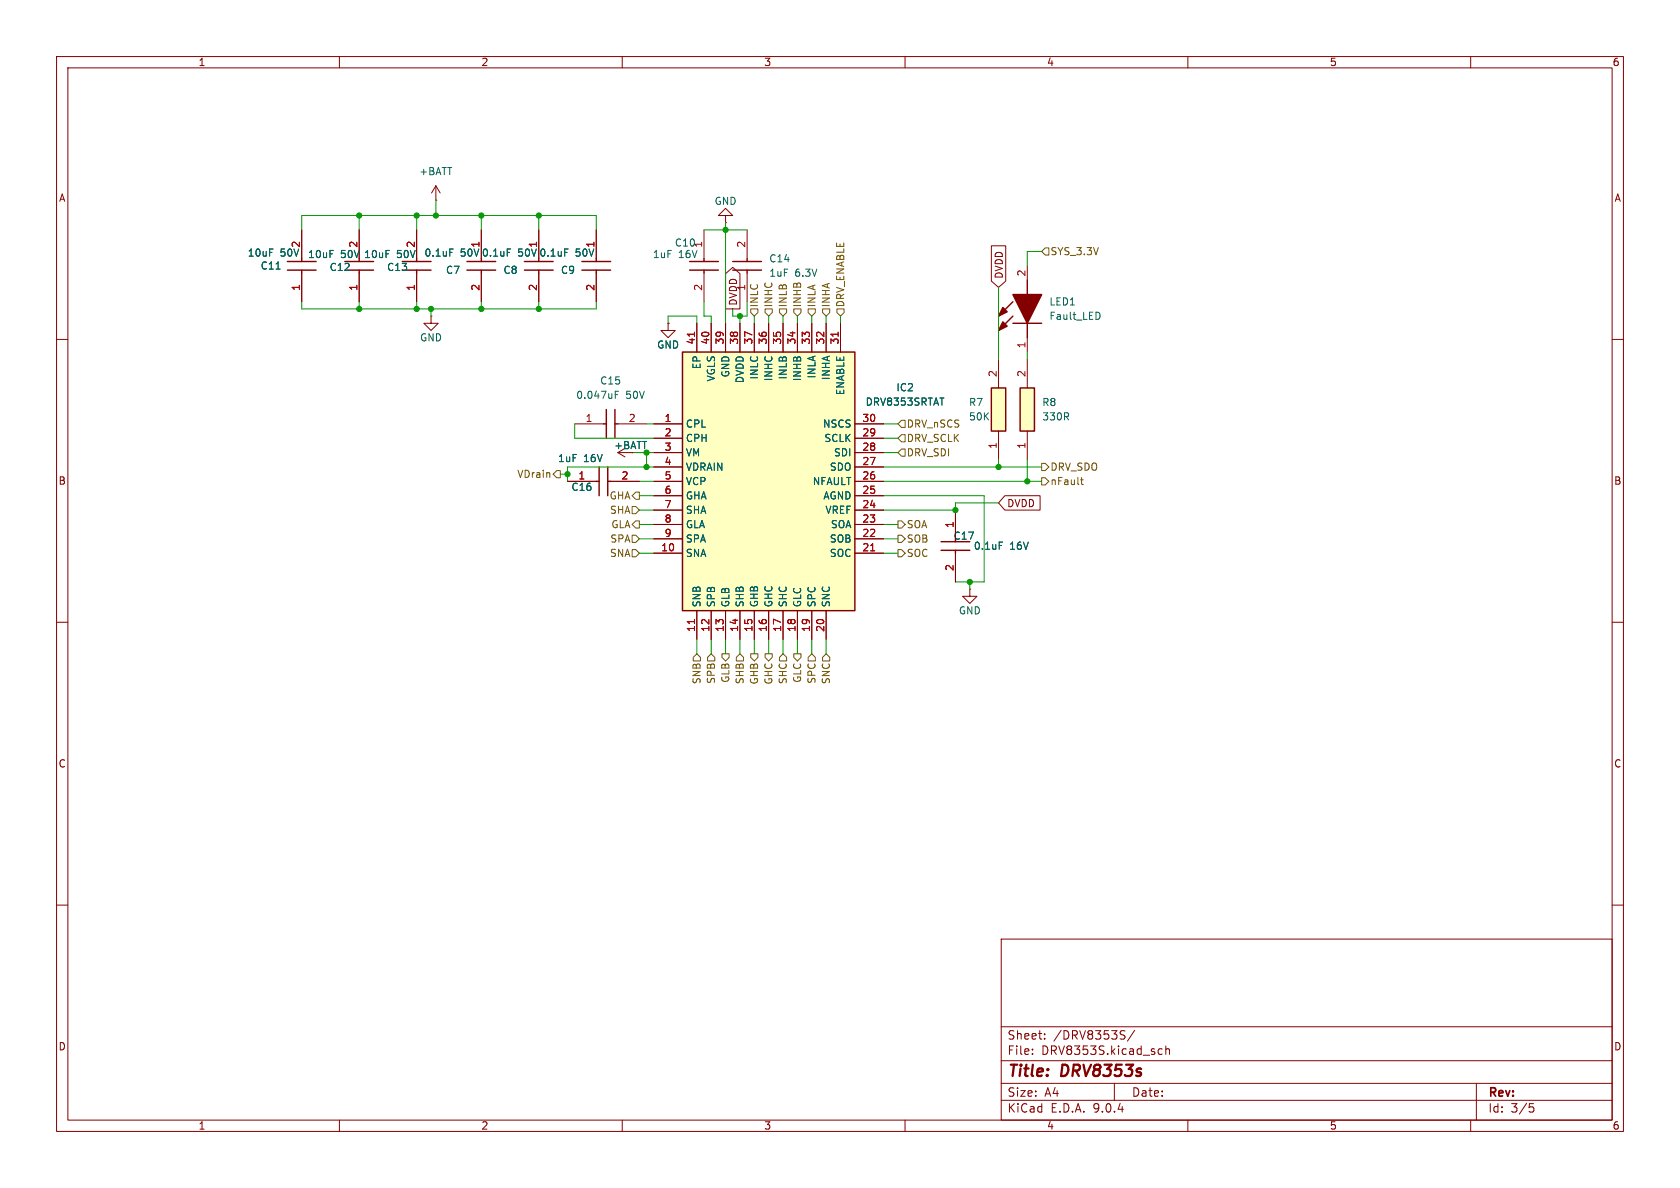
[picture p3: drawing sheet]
<svg xmlns="http://www.w3.org/2000/svg" width="297mm" height="210mm" viewBox="0 0 297 210" stroke-linecap="round" stroke-linejoin="round" font-family="sans-serif">
<g fill="none" stroke="#840000" stroke-width=".18">
<path d="M10 10h277v190h-277zM12 12h273v186h-273zM60 10v2M110 10v2M160 10v2M210 10v2M260 10v2M63.5 40.6v5.1M63.5 48.3v5M181.6 47v2.5M181.6 59.7v2.5M10 60h2"/>
<path d="M285 60h2M10 110h2M285 110h2M10 160h2M177 166h108v32h-108zM285 160h2M60 198v2M110 198v2M160 198v2M177 194.5h108M177 191.5h108M177 187.5h108"/>
<path d="M177 181.5h108M182.5 186.3v.1M182.5 185.5v.1M184.7 183.6v.1M184.7 182.8v.1M197 191.5v3M198.3 182.2l.6 .1M198.6 183l.3 .3-.1 .3-.2 .1M200.6 182.1l-1.3 2M204.9 186.3h.6M204.9 185.5h.6M206.1 185.5l.2-.1 .4 .1v.9"/>
<path d="M206.1 184.9v1.5M210 198v2M260 198v2M261 191.5v6.5M270.4 195.1h.7M270.5 195.7h.4l.3 .3-.2 .5-.5 .1"/>
</g>
<path d="M61 47.8h5M61 46.2h5M63.5 47.8v.5M179.1 57.2h5M179.1 55.9l-2.6 2.5M179.1 53.3l-2.6 2.6M181.6 49.5v2.6M181.6 57.2v2.5" fill="none" stroke="#840000" stroke-width=".25"/>
<g fill="#840000" stroke="#840000" stroke-width=".25">
<path d="M179.1 52.1h5l-2.5 5.1z"/>
<path d="M177.3 56.9l.8 .8-1.6 .7z"/>
<path d="M177.3 54.4l.8 .7-1.6 .8z"/>
</g>
<path d="M194.2 55.2l.3 .5-.3 .7" fill="none" stroke="#006464" stroke-width=".18"/>
<path d="M180.3 68.6h2.6v7.6h-2.6z" fill="#ffffc2"/>
<g fill="none" stroke="#840000" stroke-width=".25">
<path d="M50.8 46.2h5.1M50.8 47.8h5.1M53.3 45.7v.5M53.3 47.8v.5M71.1 46.2h5.1M71.1 47.8h5.1M73.7 47.8v.5M82.5 46.2h5.1M82.5 47.8h5.1M85.1 45.7v.5M85.1 47.8v.5M92.7 46.2h5.1"/>
<path d="M92.7 47.8h5.1M95.2 45.7v.5M95.2 47.8v.5M102.9 46.2h5M102.9 47.8h5M105.4 45.7v.5M105.4 47.8v.5M121.9 46.2h5.1M121.9 47.8h5.1M124.5 45.7v.5M124.5 47.8v.5M129.5 46.2h5.1"/>
<path d="M129.5 47.8h5.1M132.1 45.7v.5M132.1 47.8v.5M106.7 74.9h.5M107.2 72.4v5.1M108.7 74.9h.5M108.7 72.4v5.1M180.3 68.6h2.6v7.6h-2.6zM166.4 95.8h5M166.4 97.3h5M168.9 97.3v.5"/>
</g>
<g fill="none" stroke="#840000" stroke-width=".18">
<path d="M77.1 35.4h.1M77.1 32.8l-.8 1.3M77.1 32.8l.7 1.3M77.1 32.8v2.6M128.3 38.1h1.2l-1.2-1.3-1.3 1.3h1.3v1.3M128.3 39.4h.1M53.3 40.6v5.1M53.3 48.3v5M73.7 40.6v5.1M73.7 48.3v5M76.2 55.9v1.3h1.3l-1.3 1.2-1.3-1.2h1.3M76.2 55.9h.1"/>
<path d="M85.1 40.6v5.1M85.1 48.3v5M95.2 40.6v5.1M95.2 48.3v5M105.4 40.6v5.1M105.4 48.3v5M124.5 40.6v5.1M124.5 48.3v5M132.1 40.6v5.1M132.1 48.3v5M101.6 74.9h5.1M109.2 74.9h5.1"/>
<path d="M181.6 63.5v5.1M181.6 76.2v5.1M168.9 90.2v5.1M168.9 97.8v5.1M171.4 104.1v1.3h1.3l-1.3 1.3-1.2-1.3h1.2M171.4 104.1h.1"/>
</g>
<path d="M48.8 47.6h.7M79.5 44h.6M89.7 44h.6M99.8 44h.6M108.8 69.8h.4M108.8 69.2h.6M176.6 95.8h.6" fill="none" stroke="#006464" stroke-width=".18"/>
<path d="M175.3 68.6h2.5v7.6h-2.5z" fill="#ffffc2"/>
<path d="M175.3 68.6h2.5v7.6h-2.5zM105.4 85.1h.5M105.9 82.6v5M107.4 85.1h.5M107.4 82.6v5" fill="none" stroke="#840000" stroke-width=".25"/>
<path d="M118.1 57.2v1.2h1.3l-1.3 1.3-1.3-1.3h1.3M118.1 57.2h.1M176.5 63.5v5.1M176.5 76.2v5.1M100.3 85.1h5.1M107.9 85.1h5.1M109.2 80l1.3 .8" fill="none" stroke="#840000" stroke-width=".18"/>
<path d="M120.6 62.2h30.5v45.8h-30.5z" fill="#ffffc2"/>
<path d="M120.6 62.2h30.5v45.8h-30.5z" fill="none" stroke="#840000" stroke-width=".25"/>
<g fill="none" stroke="#840000" stroke-width=".18">
<path d="M53.3 40.6v5.1M53.3 48.3v5M63.5 40.6v5.1M63.5 48.3v5M73.7 40.6v5.1M73.7 48.3v5M85.1 40.6v5.1M85.1 48.3v5M95.2 40.6v5.1M95.2 48.3v5M105.4 40.6v5.1M105.4 48.3v5"/>
<path d="M118.1 57.2h.1M123.2 57.2v5M125.7 57.2v5M128.3 48.4l1.2-1.1 1.3 1.1v6.2h-2.5zM128.3 57.2v5M130.8 57.2v5M133.3 57.2v5M135.9 57.2v5M138.4 57.2v5M141 57.2v5M143.5 57.2v5M146 57.2v5"/>
<path d="M148.6 57.2v5M175.3 43.5h2.5v6.2l-1.3 1.1-1.2-1.1zM115.6 74.9h5M115.6 77.5h5M151.1 74.9h5.1M151.1 77.5h5.1M100.3 85.1h5.1M107.9 85.1h5.1M115.6 80h5M115.6 82.6h5M115.6 85.1h5M115.6 87.6h5"/>
<path d="M115.6 90.2h5M115.6 92.7h5M115.6 95.3h5M115.6 97.8h5M151.1 80h5.1M151.1 82.6h5.1M151.1 85.1h5.1M151.1 87.6h5.1M151.1 90.2h5.1M151.1 92.7h5.1M151.1 95.3h5.1M151.1 97.8h5.1"/>
<path d="M168.9 90.2v5.1M168.9 97.8v5.1M177.6 87.6h6.3v2.6h-6.3l-1.1-1.3zM123.2 108v5M125.7 108v5M128.3 108v5M130.8 108v5M133.3 108v5M135.9 108v5M138.4 108v5M141 108v5M143.5 108v5"/>
<path d="M146 108v5"/>
</g>
<path d="M122.8 58.7v.7M148.2 58.7v.7M153.9 97.4h.7M122.8 109.5v.7" fill="none" stroke="#a90000" stroke-width=".18"/>
<g fill="none" stroke="#725600" stroke-width=".18">
<path d="M132.7 54.6h1.3v.6l-.7 .7-.6-.7zM135.3 54.6h1.2v.6l-.6 .7-.6-.7zM137.8 54.6h1.3v.6l-.7 .7-.6-.7zM140.3 54.6h1.3v.6l-.6 .7-.7-.7zM142.9 54.6h1.2v.6l-.6 .7-.6-.7zM145.4 54.6h1.3v.6l-.7 .7-.6-.7zM148 54.6h1.2v.6l-.6 .7-.6-.7zM184.8 43.8h.6v1.3h-.6l-.7-.6zM159.4 74.3h.6v1.3h-.6l-.7-.7zM159.4 76.8h.6v1.3h-.6l-.7-.6zM159.4 79.4h.6v1.2h-.6l-.7-.6zM98.4 83.2h.7v1.3h-.7l-.6-.7z"/>
<path d="M111.8 97.2h.6l.6 .6-.6 .6h-.6zM111.8 94.6h.6l.6 .7-.6 .6h-.6zM111.8 89.5h.6l.6 .7-.6 .6h-.6zM112.4 87h.6v1.3h-.6l-.6-.7zM112.4 92.1h.6v1.2h-.6l-.6-.6zM158.7 97.2h.7l.6 .6-.6 .6h-.7zM158.7 92.1h.7l.6 .6-.6 .6h-.7zM158.7 94.6h.7l.6 .7-.6 .6h-.7zM184.1 84.5h.7l.6 .6-.6 .6h-.7zM184.1 81.9h.7l.6 .7-.6 .6h-.7zM191 84.8h.5M191.2 84.4v1.1l.3 .2"/>
<path d="M123.2 115.6l.6 .6v.6h-1.2v-.6zM125.7 115.6l.7 .6v.6h-1.3v-.6zM127.6 115.6h1.3v.6l-.6 .6-.7-.6zM130.8 115.6l.6 .6v.6h-1.2v-.6zM132.7 115.6h1.3v.6l-.7 .6-.6-.6zM135.3 115.6h1.2v.6l-.6 .6-.6-.6zM138.4 115.6l.7 .6v.6h-1.3v-.6zM140.3 115.6h1.3v.6l-.6 .6-.7-.6zM143.5 115.6l.6 .6v.6h-1.2v-.6zM146 115.6l.7 .6v.6h-1.3v-.6z"/>
</g>
<g fill="none" stroke="#009600" stroke-width=".18">
<path d="M63.5 38.1v2.5M73.7 38.1v2.5M77.1 35.4v2.7M85.1 38.1v2.5M95.2 38.1v2.5M128.3 39.4v17.8M53.3 40.6v-2.5h52.1v2.5M53.3 53.3v1.3h52.1v-1.3M63.5 53.3v1.3M73.7 53.3v1.3M76.2 54.6v1.3M85.1 53.3v1.3"/>
<path d="M95.2 53.3v1.3M118.1 57.2v-1.3h5.1v1.3M124.5 53.3v2.6h1.2v1.3M124.5 40.6h7.6M130.8 55.9v1.3M132.1 53.3v2.6h-2.6v-1.3M133.3 55.9v1.3M135.9 55.9v1.3M138.4 55.9v1.3M141 55.9v1.3M143.5 55.9v1.3M146 55.9v1.3"/>
<path d="M148.6 55.9v1.3M176.5 50.8v12.7M184.1 44.5h-2.5v2.5M101.6 74.9v2.6h14M114.3 74.9h1.3M156.2 74.9h2.5M156.2 77.5h2.5M181.6 62.2v1.3M99.1 83.8h1.2M113 90.2h2.6M113 92.7h2.6M113 85.1h2.6"/>
<path d="M113 87.6h2.6M113 97.8h2.6M113 95.3h2.6M115.6 82.6h-15.3v2.5M115.6 80h-1.3v2.6M156.2 92.7h2.5M156.2 85.1h27.9M156.2 82.6h27.9M156.2 87.6h17.8v15.3h-5.1M156.2 80h2.5M156.2 97.8h2.5M156.2 95.3h2.5"/>
<path d="M176.5 81.3v1.3M176.5 88.9h-7.6v1.3h-12.7M181.6 81.3v3.8M123.2 113v2.6M125.7 113v2.6M128.3 113v2.6M130.8 113v2.6M133.3 113v2.6M135.9 113v2.6M138.4 113v2.6M141 113v2.6M143.5 113v2.6"/>
<path d="M146 113v2.6M171.4 102.9v1.2"/>
</g>
<path d="M48.8 47.6h.7M79.5 44h.6M89.7 44h.6M99.8 44h.6M176.6 95.8h.6" fill="none" stroke="#006464" stroke-width=".18"/>
<g fill="#009600" stroke="#009600" stroke-width=".18">
<circle cx="73.7" cy="54.6" r=".46"/>
<circle cx="85.1" cy="54.6" r=".46"/>
<circle cx="76.2" cy="54.6" r=".46"/>
<circle cx="77.1" cy="38.1" r=".46"/>
<circle cx="85.1" cy="38.1" r=".46"/>
<circle cx="95.2" cy="54.6" r=".46"/>
<circle cx="95.2" cy="38.1" r=".46"/>
<circle cx="73.7" cy="38.1" r=".46"/>
<circle cx="63.5" cy="38.1" r=".46"/>
<circle cx="63.5" cy="54.6" r=".46"/>
<circle cx="128.3" cy="40.6" r=".46"/>
<circle cx="130.8" cy="55.9" r=".46"/>
<circle cx="168.9" cy="90.2" r=".46"/>
<circle cx="181.6" cy="85.1" r=".46"/>
<circle cx="171.4" cy="102.9" r=".46"/>
<circle cx="176.5" cy="82.6" r=".46"/>
<circle cx="100.3" cy="83.8" r=".46"/>
<circle cx="114.3" cy="80" r=".46"/>
<circle cx="114.3" cy="82.6" r=".46"/>
</g>
<g font-size="2.8" fill="#840000">
<text x="178" y="190.9">Title:</text>
<text x="187.7" y="190.9">DRV8353s</text>
</g>
<g font-size="2.1" fill="#840000">
<text x="178" y="184">Sheet:</text>
<text x="186.2" y="184">/DRV8353S/</text>
<text x="178" y="186.7">File:</text>
<text x="184.1" y="186.7">DRV8353S.kicad_sch</text>
<text x="178" y="196.9">KiCad</text>
<text x="178" y="194.1">Size:</text>
<text x="184.7" y="194.1">A4</text>
<text x="185.7" y="196.9">E.D.A.</text>
<text x="193.3" y="196.9">9.0.4</text>
<text x="200" y="194.1">Date:</text>
<text x="263" y="194.3">Rev:</text>
<text x="263" y="196.9">Id:</text>
<text x="267.1" y="196.9">3/5</text>
</g>
<g font-size="1.8" fill="#840000">
<text x="35" y="11.9">1</text>
<text x="85" y="11.9">2</text>
<text x="135" y="11.9">3</text>
<text x="185" y="11.9">4</text>
<text x="235" y="11.9">5</text>
<text x="285" y="11.9">6</text>
<text x="10.3" y="35.9">A</text>
<text x="285.3" y="35.9">A</text>
<text x="131.8" y="51.5" transform="rotate(-90 131.8 51.5)">1</text>
<text x="177.5" y="49.4" transform="rotate(-90 177.5 49.4)">DVDD</text>
<text x="130.5" y="54.1" transform="rotate(-90 130.5 54.1)">DVDD</text>
<text x="108.5" y="79.6">+BATT</text>
<text x="10.3" y="85.9">B</text>
<text x="178" y="89.9">DVDD</text>
<text x="285.3" y="85.9">B</text>
<text x="10.3" y="135.9">C</text>
<text x="285.3" y="135.9">C</text>
<text x="10.3" y="185.9">D</text>
<text x="285.3" y="185.9">D</text>
<text x="35" y="199.9">1</text>
<text x="85" y="199.9">2</text>
<text x="135" y="199.9">3</text>
<text x="185" y="199.9">4</text>
<text x="235" y="199.9">5</text>
<text x="285" y="199.9">6</text>
</g>
<g font-size="1.8" fill="#006464">
<text x="74" y="31.2">+BATT</text>
<text x="126.2" y="36.4">GND</text>
<text x="43.7" y="45.6">10uF</text>
<text x="46" y="47.9">C11</text>
<text x="49.5" y="45.6">50V</text>
<text x="54.4" y="45.8">10uF</text>
<text x="60.2" y="45.8">50V 10uF</text>
<text x="70.1" y="45.8">50V</text>
<text x="74.9" y="45.6">0.1uF</text>
<text x="81.4" y="45.6">50V</text>
<text x="85.1" y="45.6">0.1uF</text>
<text x="91.5" y="45.6">50V</text>
<text x="95.3" y="45.6">0.1uF</text>
<text x="101.7" y="45.6">50V</text>
<text x="115.3" y="45.8">1uF</text>
<text x="119.2" y="43.8">C10</text>
<text x="119.9" y="45.8">16V</text>
<text x="124.2" y="43.9" transform="rotate(-90 124.2 43.9)">1</text>
<text x="135.9" y="46.6">C14</text>
<text x="58.2" y="48.1">C12</text>
<text x="68.3" y="48.1">C13</text>
<text x="78.7" y="48.6">C7</text>
<text x="88.9" y="48.6">C8</text>
<text x="99.1" y="48.6">C9</text>
<text x="135.9" y="49.1">1uF</text>
<text x="140.5" y="49.1">6.3V</text>
<text x="185.4" y="54.2">LED1</text>
<text x="185.4" y="56.7">Fault_LED</text>
<text x="74.2" y="60.6">GND</text>
<text x="116.1" y="61.8">GND</text>
<text x="124.1" y="65.4" transform="rotate(-90 124.1 65.4)">EP</text>
<text x="101.8" y="70.7">0.047uF</text>
<text x="106" y="68.2">C15</text>
<text x="110.6" y="70.7">50V</text>
<text x="126.6" y="67.5" transform="rotate(-90 126.6 67.5)">VGLS</text>
<text x="129.1" y="66.8" transform="rotate(-90 129.1 66.8)">GND</text>
<text x="131.7" y="67.8" transform="rotate(-90 131.7 67.8)">DVDD</text>
<text x="134.2" y="67.2" transform="rotate(-90 134.2 67.2)">INLC</text>
<text x="136.8" y="67.5" transform="rotate(-90 136.8 67.5)">INHC</text>
<text x="139.3" y="67.2" transform="rotate(-90 139.3 67.2)">INLB</text>
<text x="141.8" y="67.5" transform="rotate(-90 141.8 67.5)">INHB</text>
<text x="144.4" y="67" transform="rotate(-90 144.4 67)">INLA</text>
<text x="146.9" y="67.3" transform="rotate(-90 146.9 67.3)">INHA</text>
<text x="149.5" y="70" transform="rotate(-90 149.5 70)">ENABLE</text>
<text x="152.9" y="71.9">DRV8353SRTAT</text>
<text x="158.4" y="69.4">IC2</text>
<text x="171.2" y="72">R7</text>
<text x="184.2" y="72">R8</text>
<text x="121.2" y="75.8">CPL</text>
<text x="145.4" y="75.8">NSCS</text>
<text x="171.2" y="74.5">50K</text>
<text x="184.2" y="74.5">330R</text>
<text x="98.6" y="81.9">1uF</text>
<text x="103.2" y="81.9">16V</text>
<text x="121.2" y="78.3">CPH</text>
<text x="121.2" y="80.9">VM</text>
<text x="121.2" y="83.4">VDRAIN</text>
<text x="145.6" y="78.3">SCLK</text>
<text x="146.6" y="83.4">SDO</text>
<text x="147.3" y="80.9">SDI</text>
<text x="100.9" y="87">C16</text>
<text x="121.2" y="86">VCP</text>
<text x="121.2" y="88.5">GHA</text>
<text x="143.6" y="86">NFAULT</text>
<text x="145.5" y="88.5">AGND</text>
<text x="121.2" y="91">SHA</text>
<text x="121.2" y="93.6">GLA</text>
<text x="145.8" y="91">VREF</text>
<text x="146.8" y="93.6">SOA</text>
<text x="168.5" y="95.6">C17</text>
<text x="121.2" y="96.1">SPA</text>
<text x="121.2" y="98.7">SNA</text>
<text x="146.6" y="96.1">SOB</text>
<text x="146.6" y="98.7">SOC</text>
<text x="172.1" y="97.4">0.1uF</text>
<text x="178.5" y="97.4">16V</text>
<text x="124.1" y="107.4" transform="rotate(-90 124.1 107.4)">SNB</text>
<text x="126.6" y="107.4" transform="rotate(-90 126.6 107.4)">SPB</text>
<text x="129.1" y="107.4" transform="rotate(-90 129.1 107.4)">GLB</text>
<text x="131.7" y="107.4" transform="rotate(-90 131.7 107.4)">SHB</text>
<text x="134.2" y="107.4" transform="rotate(-90 134.2 107.4)">GHB</text>
<text x="136.8" y="107.4" transform="rotate(-90 136.8 107.4)">GHC</text>
<text x="139.3" y="107.4" transform="rotate(-90 139.3 107.4)">SHC</text>
<text x="141.8" y="107.4" transform="rotate(-90 141.8 107.4)">GLC</text>
<text x="144.4" y="107.4" transform="rotate(-90 144.4 107.4)">SPC</text>
<text x="146.9" y="107.4" transform="rotate(-90 146.9 107.4)">SNC</text>
<text x="169.4" y="108.8">GND</text>
</g>
<g font-size="1.8" fill="#a90000">
<text x="53.1" y="43.9" transform="rotate(-90 53.1 43.9)">2</text>
<text x="63.2" y="43.9" transform="rotate(-90 63.2 43.9)">2</text>
<text x="73.4" y="43.9" transform="rotate(-90 73.4 43.9)">2</text>
<text x="84.8" y="43.9" transform="rotate(-90 84.8 43.9)">1</text>
<text x="95" y="43.9" transform="rotate(-90 95 43.9)">1</text>
<text x="105.2" y="43.9" transform="rotate(-90 105.2 43.9)">1</text>
<text x="131.8" y="43.9" transform="rotate(-90 131.8 43.9)">2</text>
<text x="53.1" y="51.5" transform="rotate(-90 53.1 51.5)">1</text>
<text x="63.2" y="51.5" transform="rotate(-90 63.2 51.5)">1</text>
<text x="73.4" y="51.5" transform="rotate(-90 73.4 51.5)">1</text>
<text x="84.8" y="51.5" transform="rotate(-90 84.8 51.5)">2</text>
<text x="95" y="51.5" transform="rotate(-90 95 51.5)">2</text>
<text x="105.2" y="51.5" transform="rotate(-90 105.2 51.5)">2</text>
<text x="124.2" y="51.5" transform="rotate(-90 124.2 51.5)">2</text>
<text x="181.4" y="49" transform="rotate(-90 181.4 49)">2</text>
<text x="122.9" y="61" transform="rotate(-90 122.9 61)">41</text>
<text x="125.5" y="61" transform="rotate(-90 125.5 61)">40</text>
<text x="128" y="61" transform="rotate(-90 128 61)">39</text>
<text x="130.6" y="61" transform="rotate(-90 130.6 61)">38</text>
<text x="133.1" y="61" transform="rotate(-90 133.1 61)">37</text>
<text x="135.6" y="61" transform="rotate(-90 135.6 61)">36</text>
<text x="138.2" y="61" transform="rotate(-90 138.2 61)">35</text>
<text x="140.7" y="61" transform="rotate(-90 140.7 61)">34</text>
<text x="143.3" y="61" transform="rotate(-90 143.3 61)">33</text>
<text x="145.8" y="61" transform="rotate(-90 145.8 61)">32</text>
<text x="148.3" y="61" transform="rotate(-90 148.3 61)">31</text>
<text x="181.4" y="61.7" transform="rotate(-90 181.4 61.7)">1</text>
<text x="176.3" y="66.7" transform="rotate(-90 176.3 66.7)">2</text>
<text x="181.4" y="66.7" transform="rotate(-90 181.4 66.7)">2</text>
<text x="103.4" y="74.7">1</text>
<text x="111.1" y="74.7">2</text>
<text x="117.4" y="74.7">1</text>
<text x="117.4" y="77.2">2</text>
<text x="152.4" y="74.7">30</text>
<text x="152.4" y="77.2">29</text>
<text x="117.4" y="79.8">3</text>
<text x="117.4" y="82.3">4</text>
<text x="152.4" y="79.8">28</text>
<text x="152.4" y="82.3">27</text>
<text x="176.3" y="79.4" transform="rotate(-90 176.3 79.4)">1</text>
<text x="181.4" y="79.4" transform="rotate(-90 181.4 79.4)">1</text>
<text x="102.2" y="84.8">1</text>
<text x="109.8" y="84.8">2</text>
<text x="117.4" y="84.8">5</text>
<text x="117.4" y="87.4">6</text>
<text x="117.4" y="89.9">7</text>
<text x="152.4" y="84.8">26</text>
<text x="152.4" y="87.4">25</text>
<text x="152.4" y="89.9">24</text>
<text x="117.4" y="92.5">8</text>
<text x="117.4" y="95">9</text>
<text x="152.4" y="92.5">23</text>
<text x="152.4" y="95">22</text>
<text x="168.7" y="93.4" transform="rotate(-90 168.7 93.4)">1</text>
<text x="116.8" y="97.5">10</text>
<text x="152.4" y="97.5">21</text>
<text x="168.7" y="101" transform="rotate(-90 168.7 101)">2</text>
<text x="122.9" y="111.8" transform="rotate(-90 122.9 111.8)">11</text>
<text x="125.5" y="111.8" transform="rotate(-90 125.5 111.8)">12</text>
<text x="128" y="111.8" transform="rotate(-90 128 111.8)">13</text>
<text x="130.6" y="111.8" transform="rotate(-90 130.6 111.8)">14</text>
<text x="133.1" y="111.8" transform="rotate(-90 133.1 111.8)">15</text>
<text x="135.6" y="111.8" transform="rotate(-90 135.6 111.8)">16</text>
<text x="138.2" y="111.8" transform="rotate(-90 138.2 111.8)">17</text>
<text x="140.7" y="111.8" transform="rotate(-90 140.7 111.8)">18</text>
<text x="143.3" y="111.8" transform="rotate(-90 143.3 111.8)">19</text>
<text x="145.8" y="111.8" transform="rotate(-90 145.8 111.8)">20</text>
</g>
<g font-size="1.8" fill="#725600">
<text x="185.6" y="45.3">SYS_3.3V</text>
<text x="134.2" y="54.4" transform="rotate(-90 134.2 54.4)">INLC</text>
<text x="136.8" y="54.4" transform="rotate(-90 136.8 54.4)">INHC</text>
<text x="139.3" y="54.4" transform="rotate(-90 139.3 54.4)">INLB</text>
<text x="141.8" y="54.4" transform="rotate(-90 141.8 54.4)">INHB</text>
<text x="144.4" y="54.4" transform="rotate(-90 144.4 54.4)">INLA</text>
<text x="146.9" y="54.4" transform="rotate(-90 146.9 54.4)">INHA</text>
<text x="149.5" y="54.4" transform="rotate(-90 149.5 54.4)">DRV_ENABLE</text>
<text x="160.2" y="75.8">DRV_nSCS</text>
<text x="160.2" y="78.3">DRV_SCLK</text>
<text x="160.2" y="80.9">DRV_SDI</text>
<text x="185.6" y="83.4">DRV_SDO</text>
<text x="91.3" y="84.7">VDrain</text>
<text x="107.7" y="88.5">GHA</text>
<text x="185.6" y="86">nFault</text>
<text x="107.7" y="91">SHA</text>
<text x="108" y="93.6">GLA</text>
<text x="160.2" y="93.6">SOA</text>
<text x="107.7" y="98.7">SNA</text>
<text x="107.8" y="96.1">SPA</text>
<text x="160.2" y="98.7">SOC</text>
<text x="160.2" y="96.1">SOB</text>
<text x="124.1" y="121" transform="rotate(-90 124.1 121)">SNB</text>
<text x="126.6" y="121" transform="rotate(-90 126.6 121)">SPB</text>
<text x="129.1" y="120.8" transform="rotate(-90 129.1 120.8)">GLB</text>
<text x="131.7" y="121" transform="rotate(-90 131.7 121)">SHB</text>
<text x="134.2" y="121.1" transform="rotate(-90 134.2 121.1)">GHB</text>
<text x="136.8" y="121.1" transform="rotate(-90 136.8 121.1)">GHC</text>
<text x="139.3" y="121" transform="rotate(-90 139.3 121)">SHC</text>
<text x="141.8" y="120.8" transform="rotate(-90 141.8 120.8)">GLC</text>
<text x="144.4" y="121" transform="rotate(-90 144.4 121)">SPC</text>
<text x="146.9" y="121" transform="rotate(-90 146.9 121)">SNC</text>
</g>
</svg>
